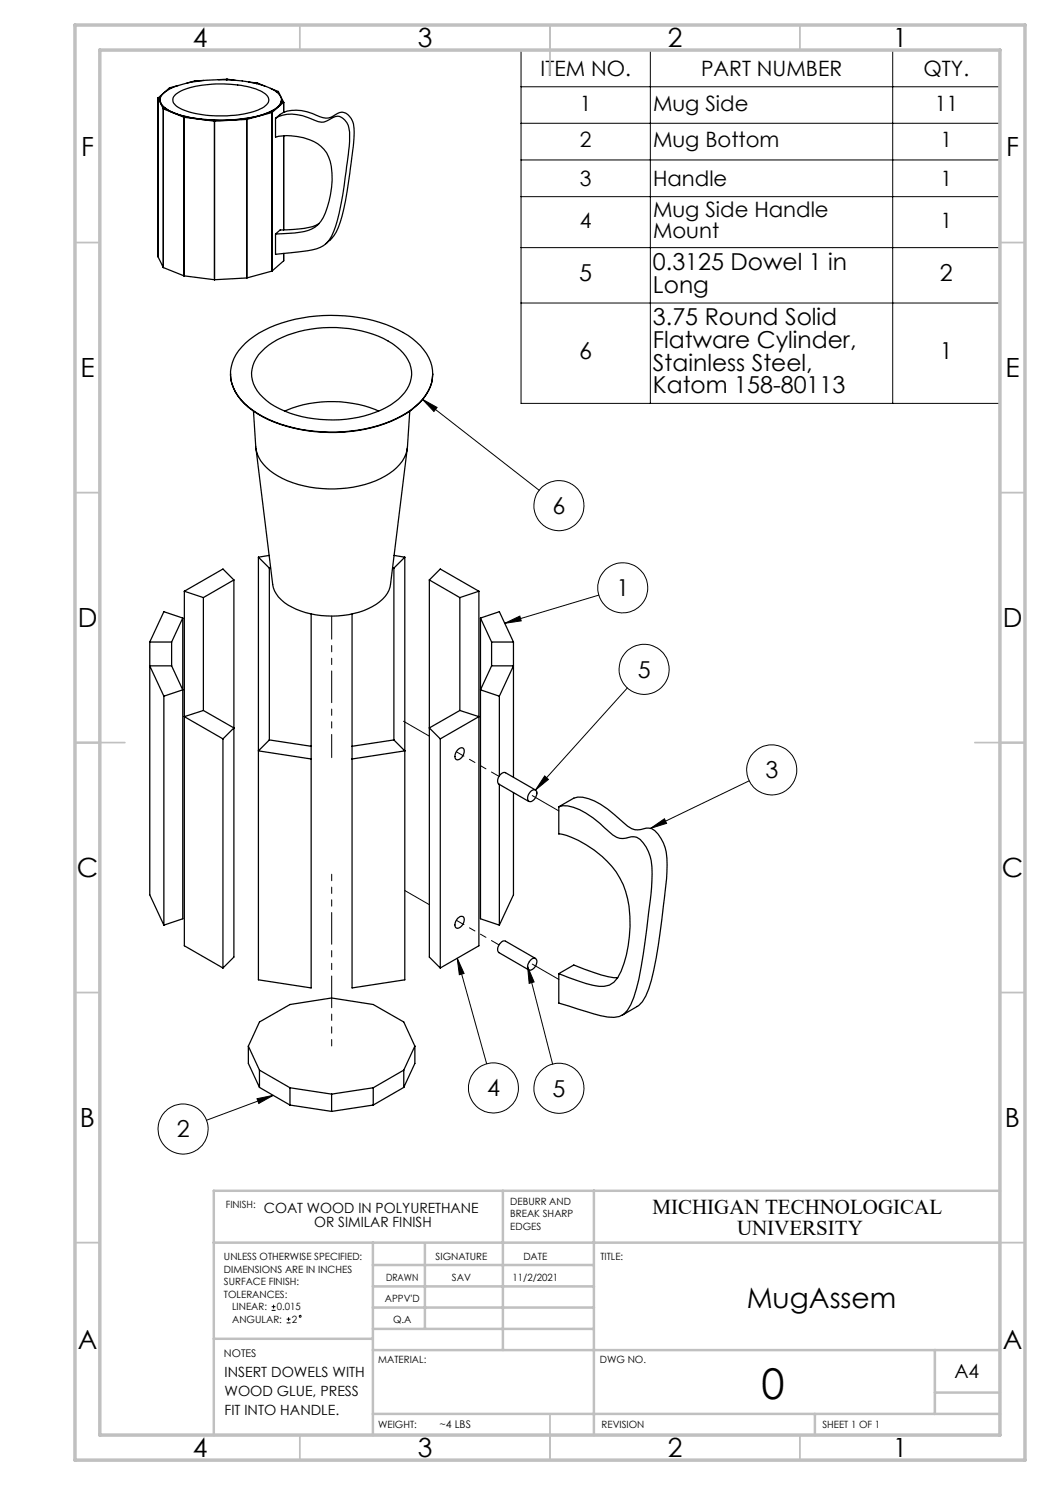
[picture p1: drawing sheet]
<svg xmlns="http://www.w3.org/2000/svg" width="210mm" height="297mm" viewBox="0 0 210 297" stroke-linecap="round" stroke-linejoin="round" font-family="sans-serif">
<g fill="none" stroke="#000" stroke-width=".2">
<path d="M104.2 10h95.8v70.7h-95.8zM104.2 17.4h95.8M130.1 10v70.7M178.5 10v70.7M104.2 24.7h95.8M104.2 32h95.8M104.2 39.3h95.8M104.2 49.5h95.8M84.5 79.9l2.9 1.6-.6 .8zM84.5 79.9l23.3 18.2M104.2 60.6h95.8M119.8 119l-18.9 5.7"/>
<path d="M100.9 124.7l3.1-1.5 .2 1zM125.5 137.6l-18.4 20.4M108.9 155.2l.8 .7-2.6 2.1zM149.8 156.2l-19.7 9.5M130.1 165.7l2.8-1.9 .4 .9zM91.4 191.6l1.4 3.1-.9 .2zM91.4 191.6l5.9 21.2M105.5 193.3l1.3 3.1-1 .3zM105.5 193.3l5 19.5M51.4 219.7l3.2-.6-2.8 1.6zM54.6 219.1l-13.3 4.9M54.3 262.1h.8"/>
<path d="M54.3 261.3h.8M54.7 260.9v.8M57.3 264.6h.8M57.3 263.8h.8M57.7 263.5v.7"/>
<circle cx="111.8" cy="101.1" r="5"/>
<circle cx="124.6" cy="117.6" r="5"/>
<circle cx="128.8" cy="133.9" r="5"/>
<circle cx="154.4" cy="154" r="5"/>
<circle cx="98.7" cy="217.6" r="5"/>
<circle cx="111.8" cy="217.6" r="5"/>
<circle cx="36.6" cy="225.8" r="5"/>
<circle cx="60" cy="263.3" r=".19"/>
</g>
<g fill="none" stroke="#c0c0c0" stroke-width=".35">
<path d="M60 5v5M110 5v10M160 5v5M15 48.5h5M200 48.5h5M15 98.5h5M200 98.5h5M15 148.5h10M195 148.5h10M15 198.5h5M200 198.5h5M15 248.5h5"/>
<path d="M200 248.5h5M60 287v5M110 282.8v9.2M160 287v5"/>
</g>
<g fill="none" stroke="#c0c0c0" stroke-width=".5">
<path d="M100.6 238.2v31.8M118.8 238.2v48.8M200 238.2h-157.2v48.8M42.8 248.5h157.2M74.6 257.3h44.2M74.6 253h44.2M74.6 248.5v38.5M85 248.8v17M42.8 267.8h31.8M74.6 265.8h44.2M74.6 261.5h44.2M74.6 270h125.4"/>
<path d="M187 270v12.8M187 278.5h13M74.6 282.8h125.4M163 282.8v4.2"/>
</g>
<path d="M15 5h190v287h-190zM20 10h180v277h-180z" fill="none" stroke="#c0c0c0" stroke-width=".7"/>
<path d="M84.5 79.9l2.9 1.6-.6 .8zM108.9 155.2l.8 .7-2.6 2.1zM130.1 165.7l2.8-1.9 .4 .9zM105.5 193.3l1.3 3.1-1 .3zM91.4 191.6l1.4 3.1-.9 .2zM51.4 219.7l3.2-.6-2.8 1.6zM100.9 124.7l3.1-1.5 .2 1z" fill="#000"/>
<g fill="none" stroke="#000" stroke-width=".25">
<path d="M31.6 19.6v31.8l1.1 2.1M31.6 19.6h.5M31.6 19.6l1.1 2.2M32 20a2.05 2.05 0 0 0 1.4 1.9 19.5 19.5 0 0 0 9.6 2.2 24.8 24.8 0 0 0 11.6-2 2.65 2.65 0 0 0 1.7-2.1M32.7 18.7a12 12 0 0 1 6.3-2.4 30 30 0 0 1 15.1 1.4 2.79 2.79 0 0 1 2.2 2.5 4.3 4.3 0 0 1-3.1 2.5 31.2 31.2 0 0 1-18 0 4.4 4.4 0 0 1-3.1-2.4v-.8zM33.9 17.6l-2.3 2M33.9 17.6l.3 .1M35.1 18.9a13.5 13.5 0 0 1 7.4-2.1 19.8 19.8 0 0 1 10 1.6 1.76 1.76 0 0 1 1.2 2.1 7.2 7.2 0 0 1-4.9 2.3 22.7 22.7 0 0 1-12.7-1.1 1.99 1.99 0 0 1-1.5-2.1zM35.6 17.1l-1.7 .5M38.9 16.2l-1.5 .4M38.9 16.2l.2 .1M40.8 16.1l-1.9 .1"/>
<path d="M45.4 15.8v.2M45.4 15.8l1.7 .3M45.4 15.8l-1.8 .1M49.7 16.4l1.8 .2M51.5 16.6l-.2 .1M51.5 16.6l1.5 .6M54.1 17.7l1.6 .6M55.7 18.3l-.4 .1M55.7 18.3l1 2.2M32.7 21.8v31.7M32.7 21.8l4.1 1.7M33.1 21.7l-.4 .1"/>
<path d="M36.8 23.5v31.7M36.8 23.5l6.1 .7M37.1 23.3l-.3 .2M42.9 24.2v31.7M42.9 24.1v.1M49.1 23.7l.3 .2M49.4 23.9l-6.5 .3M49.4 23.9v31.7M54 22.4l.4 .1M54.4 22.5l-5 1.4M54.4 22.5v31.7M55.1 23.7v3.7a11.2 11.2 0 0 1 9.1 1.9 7.1 7.1 0 0 1 2.2 5.3 17.7 17.7 0 0 1-2.2 9.7 5.7 5.7 0 0 1-4.3 2.2l-4.8 .3"/>
<path d="M55.1 23.7a7.6 7.6 0 0 1 7.2 .1 3.5 3.5 0 0 0 3 .4l.9-.5a2 2 0 0 1 3.2 .8 7.8 7.8 0 0 1 .5 4.8l-.4 3.1a67.7 67.7 0 0 1-2.8 13.9 5.4 5.4 0 0 1-5 3.8l-6.6 .8v-4.1M55.1 23.7a5.5 5.5 0 0 1 5.2-1.6l1.1 .3 1.8 .6a3.4 3.4 0 0 0 4.3-.3 1.97 1.97 0 0 1 2.7 1 8 8 0 0 1 .5 4.8l-.4 3.1a93.1 93.1 0 0 1-2.2 12.8 7.4 7.4 0 0 1-2.9 4.4M56.2 20.4l.5 .1M56.7 20.5v2M56.7 27.2v18.8M56.7 20.5l-2.3 2M32.7 53.5l4.1 1.7M36.8 55.2l6.1 .7M49.4 55.6l-6.5 .3M54.4 54.2l-5 1.4M56.7 50.7v1.5l-2.3 2M63.8 44.7a12.7 12.7 0 0 1-6.4 1.3h-1.4l-.9 .8"/>
<path d="M46.1 74.8a8.6 8.6 0 0 0 3.6 6.7 26.3 26.3 0 0 0 16.1 5 28.1 28.1 0 0 0 16.5-4.5 9 9 0 0 0 4.2-7.2M49.1 68.6a24.1 24.1 0 0 1 14.1-5.4 28.9 28.9 0 0 1 19.4 4.6 8.6 8.6 0 0 1 3.7 8.7 12.3 12.3 0 0 1-7 7.2 32 32 0 0 1-26.8-.4 12 12 0 0 1-6.1-6.6 7.9 7.9 0 0 1 2.7-8.1zM52.3 70.3a17.9 17.9 0 0 1 11.1-4.7 24.1 24.1 0 0 1 15.1 3.2 7.6 7.6 0 0 1 3.8 6.1 7.9 7.9 0 0 1-4.2 6.1 24.7 24.7 0 0 1-24-.3 7.6 7.6 0 0 1-3.8-6.1 6.6 6.6 0 0 1 2-4.3zM50.7 82.2l.5 7.2a7.6 7.6 0 0 0 4.4 5.8 23.5 23.5 0 0 0 21.4 0 7.6 7.6 0 0 0 4.5-5.8l.5-7.2M51.2 89.6l3.3 27.3a6.1 6.1 0 0 0 3.9 4.5 18.2 18.2 0 0 0 16.8-.5 5.9 5.9 0 0 0 2.9-4l3.4-27.3M56.9 82.2a24.1 24.1 0 0 1 18.8 0M36.9 118.2v71l7.7 4.4M36.9 118.2l3.8 1.3M40.7 119.5v22.6M46.8 116v75.4l-2.2 2.2M46.8 116l-6.1 3.5M46.8 116l-2.2-2.2-7.7 4.4"/>
<path d="M51.7 111.4v84.6l10.5 1.6v-74.8M51.7 111.4l2.2 2.2M53.8 111.1l-2.1 .3M53.9 113.6v34.4M54.1 113.6h-.2M78.5 113.6h.3M78.8 113.6v34.4M78.8 111.1l2.2 .3M81 111.4l-2.2 2.2M81 111.4v84.6l-10.6 1.6v-74.8M85.9 116l6.1 3.5M85.9 116l2.2-2.2 7.7 4.4"/>
<path d="M85.9 116v75.4l2.2 2.2M92 119.5v22.6M95.8 118.2l-3.8 1.3M95.8 118.2v71l-7.7 4.4M30 128.4h4.3M30 128.4v50.6l2.8 6M32.8 139.2v45.8M34.3 128.4v4.8M34.3 133.2h-4.3l2.8 6M34.3 133.2l2.2 4.8-3.7 1.2M36.5 123.6l-2.2 4.8M36.5 123.6l-3.7-1.3-2.8 6.1"/>
<path d="M36.5 123.6v60.2l-3.7 1.2M96.1 123.6l2.2 4.8M96.1 123.6l3.8-1.3 2.8 6.1M96.1 123.6v60.2l3.8 1.2M98.3 128.4h4.4M98.3 128.4v4.8M98.3 133.2h4.4l-2.8 6M98.3 133.2l-2.2 4.8 3.8 1.2M99.9 139.2v15.9M102.7 128.4v27M40.7 142.1l6.1 3.5-2.2 2.2M40.7 142.1l-3.8 1.2 7.7 4.5"/>
<path d="M44.6 147.8v45.8M53.9 148l8.3 1.3M53.9 148l-2.2 2.2 10.5 1.6M78.8 148l-8.4 1.3M78.8 148l2.2 2.2-10.6 1.6M88.1 147.8v45.8M91.5 150a.69 .69 0 0 1 .8-.5 .69 .69 0 0 1 .6 .7 1.63 1.63 0 0 1-1.6 1.7 1.3 1.3 0 0 1 .2-1.9zM92 142.1l-6.1 3.5 2.2 2.2M92 142.1l3.8 1.2-7.7 4.5M99.9 156.9v28.1M102.7 158.5v20.5l-2.8 6M106 158.4a.69 .69 0 0 1 .8-.5 .69 .69 0 0 1 .6 .7 1.62 1.62 0 0 1-1.6 1.7 1.27 1.27 0 0 1 .2-1.9z"/>
<path d="M107.1 158l-6-3.5a1.51 1.51 0 0 0-1.3 2.3l6 3.5M111.8 161.4l3-1.8a5.3 5.3 0 0 1 4.1 .6 35.4 35.4 0 0 1 6.6 5 3.6 3.6 0 0 0 3.8 .4 2.3 2.3 0 0 1 2.3 1.2 9 9 0 0 1 1.8 6.2l-.4 5.2a166 166 0 0 1-2.7 17.8 9.7 9.7 0 0 1-2.6 5.1l-.3 .2M111.8 161.4a5.3 5.3 0 0 1 4.1 .5 29.4 29.4 0 0 1 6.6 5.1 3.6 3.6 0 0 0 3.8 .4 2.3 2.3 0 0 1 2.3 1.2 9 9 0 0 1 1.8 6.1 169.7 169.7 0 0 1-2.2 18.7 25.1 25.1 0 0 1-2.7 8.7 3.7 3.7 0 0 1-4 1.3l-2.8-.6-6.9-2.2v-5.9M111.8 161.4v5.4h.2a19.9 19.9 0 0 1 12 8.8 20.7 20.7 0 0 1 1.6 13.6 18.5 18.5 0 0 1-2.1 6.3 3.6 3.6 0 0 1-3.7 1.8 31.1 31.1 0 0 1-8-2.6M91.5 183.7a.73 .73 0 0 1 .6-.4 .73 .73 0 0 1 .7 .3 1.69 1.69 0 0 1-1.5 2 1.3 1.3 0 0 1 .2-1.9zM106.1 192a.7 .7 0 0 1 .9-.3 .7 .7 0 0 1 .3 1l-.5 .9a.7 .7 0 0 1-1 .4 .7 .7 0 0 1-.2-1zM107.1 191.7l-6-3.5a1.37 1.37 0 0 0-1.5 1.3 .89 .89 0 0 0 .2 1l6 3.5M111.8 194.7l3-1.7 2 .8a21.3 21.3 0 0 0 6.7 1.7M49.7 209.2l2.2 4.8M49.7 209.2l2.2-4.8 6.1-3.5 8.3-1.3 8.3 1.3 6.2 3.5 2.2 4.8M49.7 209.2v3.5l2.2 4.8M51.9 214l6.1 3.6"/>
<path d="M51.9 214v3.5M51.9 217.5l6.1 3.5M58 217.6l8.3 1.2M58 217.6v3.4M66.3 218.8v3.5M74.6 217.6l-8.3 1.2M74.6 217.6v3.4M80.8 214l-6.2 3.6M80.8 214v3.5M80.8 217.5l-6.2 3.5M83 209.2l-2.2 4.8M83 209.2v3.5l-2.2 4.8"/>
<path d="M127.4 201.3l-3 1.8M58 221l8.3 1.3M74.6 221l-8.3 1.3"/>
</g>
<path d="M80.7 144.3l5.2 2.9M106.5 159.1l5.3 3.1M81 178.1l4.9 2.9M106.5 192.8l5.3 3.1" fill="none" stroke="#000" stroke-width=".2" stroke-dasharray="6.3 1.3 1.3 1.3 1.3 1.3"/>
<path d="M66.3 174.8v34.4" fill="none" stroke="#000" stroke-width=".2" stroke-dasharray="6.3 1.3 1.3 1.3 1.3 1.3" stroke-dashoffset="5"/>
<path d="M66.3 151.5v-28.3" fill="none" stroke="#000" stroke-width=".2" stroke-dasharray="6.3 1.3 1.3 1.3 1.3 1.3" stroke-dashoffset="1.7"/>
<path d="M91.3 150.4l8.5 4.9M91.3 184.1l8.5 4.9" fill="none" stroke="#000" stroke-width=".2" stroke-dasharray="6.3 1.3 1.3 1.3 1.3 1.3" stroke-dashoffset="4.6"/>
<text font-size="8.5" x="152.3" y="279.7">0</text>
<text font-size="5.6" x="149.3" y="261.5">MugAssem</text>
<g font-size="5.3">
<text x="38.5" y="9.5">4</text>
<text x="83.5" y="9.5">3</text>
<text x="133.6" y="9.5">2</text>
<text x="178.6" y="9.5">1</text>
<text x="16.2" y="31.2">F</text>
<text x="201.2" y="31.2">F</text>
<text x="16.1" y="75.5">E</text>
<text x="201.1" y="75.5">E</text>
<text x="15.5" y="125.5">D</text>
<text x="200.5" y="125.5">D</text>
<text x="15.4" y="175.5">C</text>
<text x="200.4" y="175.5">C</text>
<text x="16" y="225.5">B</text>
<text x="201" y="225.5">B</text>
<text x="15.5" y="269.8">A</text>
<text x="200.5" y="269.8">A</text>
<text x="38.5" y="291.5">4</text>
<text x="83.5" y="291.5">3</text>
<text x="133.6" y="291.5">2</text>
<text x="178.6" y="291.5">1</text>
</g>
<g font-size="4.7">
<text x="115.9" y="56.3">5</text>
<text x="130.6" y="54">0.3125 Dowel 1 in</text>
<text x="130.6" y="58.6">Long</text>
<text x="188" y="56.3">2</text>
<text x="130.6" y="65.1">3.75 Round Solid</text>
<text x="115.9" y="71.9">6</text>
<text x="130.6" y="69.6">Flatware Cylinder,</text>
<text x="188" y="71.9">1</text>
<text x="130.6" y="74.1">Stainless Steel,</text>
<text x="130.6" y="78.7">Katom 158-80113</text>
<text x="110.5" y="102.8">6</text>
<text x="123.3" y="119.2">1</text>
<text x="127.5" y="135.5">5</text>
<text x="153.1" y="155.7">3</text>
<text x="97.4" y="219.3">4</text>
<text x="110.5" y="219.3">5</text>
<text x="35.3" y="227.5">2</text>
</g>
<g font-size="4.2">
<text x="108.1" y="15.2">ITEM NO.</text>
<text x="140.2" y="15.2">PART NUMBER</text>
<text x="184.7" y="15.2">QTY.</text>
<text x="116" y="22.1">1</text>
<text x="130.6" y="22.1">Mug Side</text>
<text x="186.9" y="22.1">11</text>
<text x="116" y="29.5">2</text>
<text x="130.6" y="29.5">Mug Bottom</text>
<text x="188.1" y="29.5">1</text>
<text x="116" y="37.2">3</text>
<text x="130.6" y="37.2">Handle</text>
<text x="188.1" y="37.2">1</text>
<text x="116" y="45.5">4</text>
<text x="130.6" y="43.5">Mug Side Handle</text>
<text x="130.6" y="47.6">Mount</text>
<text x="188.1" y="45.5">1</text>
<text x="130.5" y="242.8">MICHIGAN TECHNOLOGICAL</text>
<text x="147.4" y="247">UNIVERSITY</text>
</g>
<text font-size="3.9" x="190.9" y="275.5">A4</text>
<g font-size="2.8">
<text x="52.8" y="242.6">COAT WOOD IN POLYURETHANE</text>
<text x="62.9" y="245.5">OR SIMILAR FINISH</text>
<text x="44.9" y="275.4">INSERT DOWELS WITH</text>
<text x="44.9" y="279.2">WOOD GLUE, PRESS</text>
<text x="44.9" y="283">FIT INTO HANDLE.</text>
</g>
<g font-size="2.1">
<text x="44.8" y="271.4">NOTES</text>
<text x="87.9" y="285.5">~4 LBS</text>
</g>
<g font-size="2">
<text x="45.1" y="241.6">FINISH:</text>
<text x="102.1" y="240.9">DEBURR AND</text>
<text x="102.1" y="243.4">BREAK SHARP</text>
<text x="102.1" y="245.9">EDGES</text>
<text x="87.1" y="251.9">SIGNATURE</text>
<text x="104.7" y="251.9">DATE</text>
<text x="120.1" y="251.9">TITLE:</text>
<text x="44.8" y="252.1">UNLESS OTHERWISE SPECIFIED:</text>
<text x="44.8" y="254.6">DIMENSIONS ARE IN INCHES</text>
<text x="44.8" y="257.1">SURFACE FINISH:</text>
<text x="77.2" y="256.1">DRAWN</text>
<text x="90.4" y="256.1">SAV</text>
<text x="102.5" y="256.1">11/2/2021</text>
<text x="44.8" y="259.6">TOLERANCES:</text>
<text x="46.4" y="262.1">LINEAR:</text>
<text x="55.4" y="262.1">0.015</text>
<text x="77" y="260.3">APPV'D</text>
<text x="46.4" y="264.6">ANGULAR:</text>
<text x="58.4" y="264.6">2</text>
<text x="78.6" y="264.6">Q.A</text>
<text x="75.6" y="272.5">MATERIAL:</text>
<text x="120" y="272.5">DWG NO.</text>
<text x="75.6" y="285.5">WEIGHT:</text>
<text x="120.3" y="285.5">REVISION</text>
<text x="164.5" y="285.6">SHEET 1 OF 1</text>
</g>
</svg>
